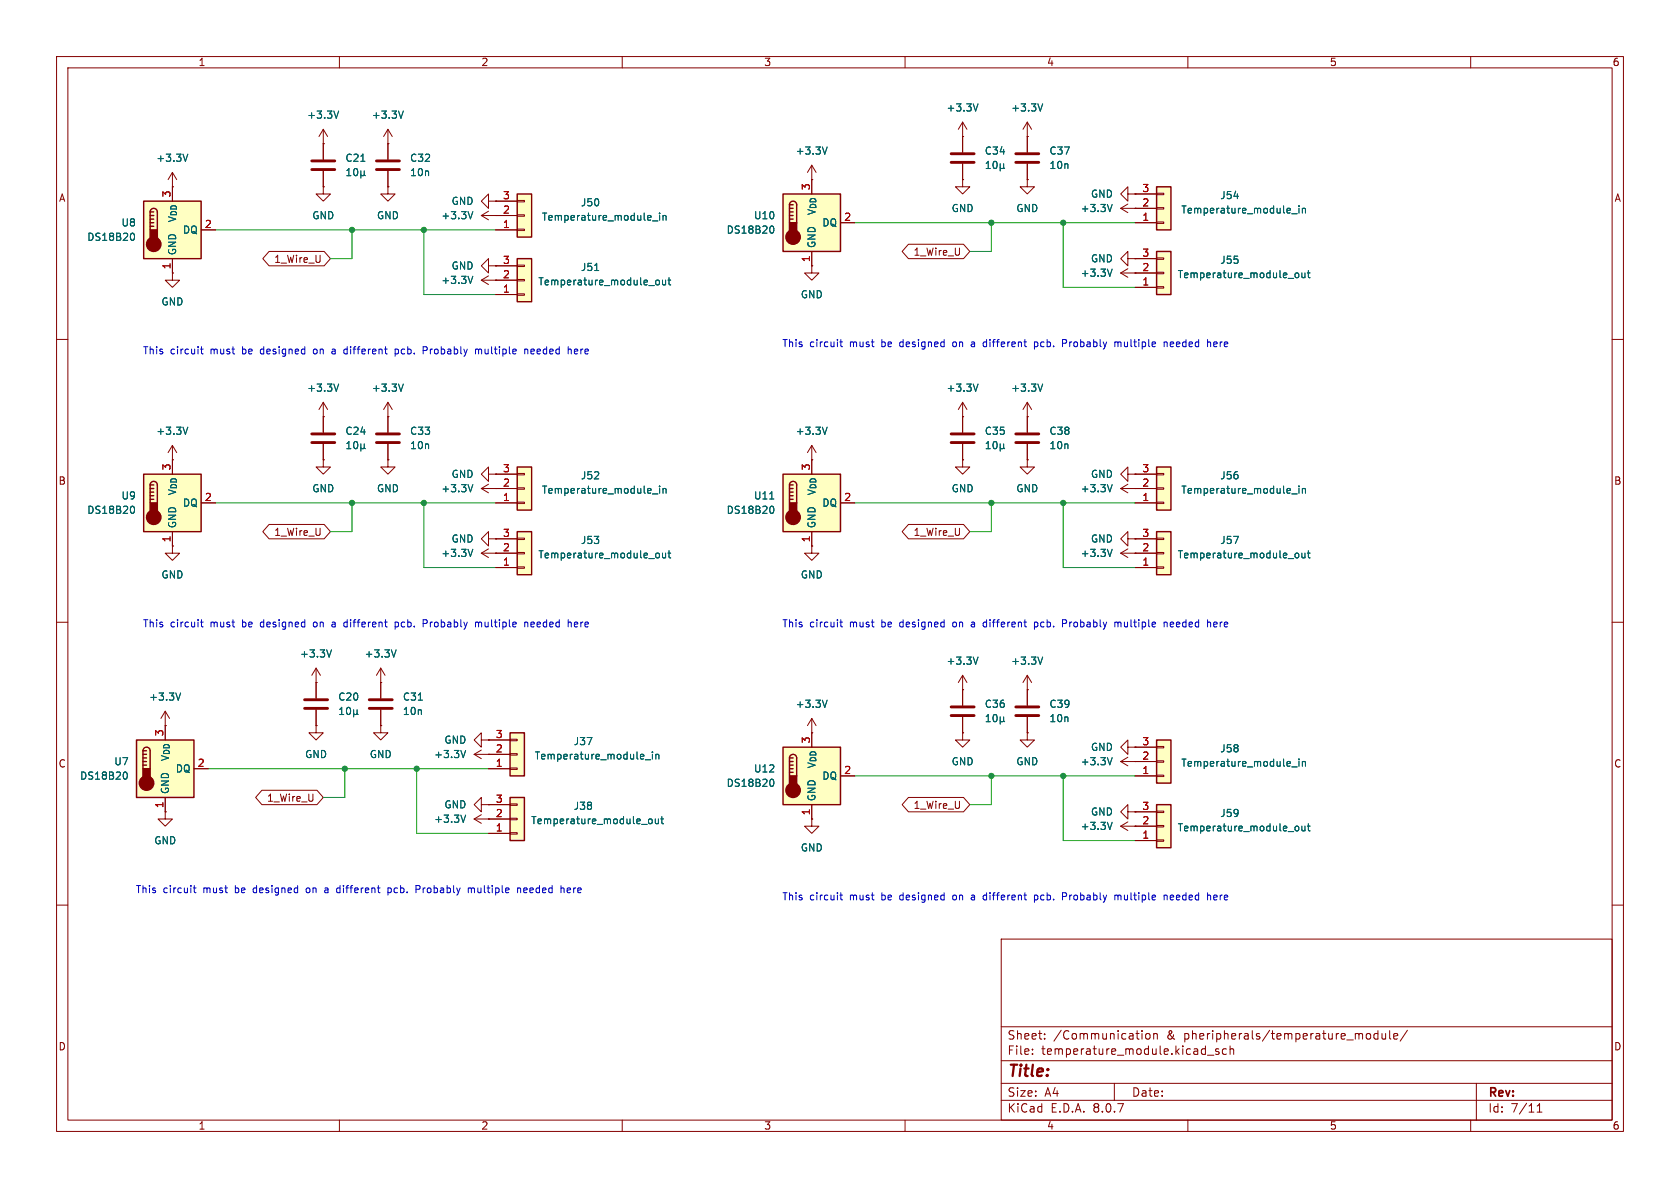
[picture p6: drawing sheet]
<svg xmlns="http://www.w3.org/2000/svg" width="297mm" height="210mm" viewBox="0 0 297 210" stroke-linecap="round" stroke-linejoin="round" font-family="sans-serif">
<g fill="none" stroke="#840000" stroke-width=".18">
<path d="M10 10h277v190h-277zM12 12h273v186h-273zM60 10v2M110 10v2M160 10v2M210 10v2M260 10v2M10 60h2M30.5 78.7l.7 1.3M30.5 78.7v2.6M30.5 78.7l-.8 1.3M285 60h2"/>
<path d="M30.5 96.5v1.3h-1.3l1.3 1.3 1.2-1.3h-1.2M30.5 96.5h.1M10 110h2M285 110h2M170.2 129.5v1.3h-1.3l1.3 1.3 1.2-1.3h-1.2M170.2 129.5h.1M10 160h2M177 166h108v32h-108zM285 160h2M60 198v2M110 198v2M160 198v2"/>
<path d="M177 194.5h108M177 191.5h108M177 187.5h108M177 181.5h108M182.5 186.3v.1M182.5 185.5v.1M184.7 183.6v.1M184.7 182.8v.1M197 191.5v3M201.9 182.2v.1M202.7 182.8l.3-.1 .3 .3v.4l-.3 .3-.3-.1-.2-.2v-.4zM204 182.8l.2-.1 .3 .1 .1 .9"/>
<path d="M204 182.7v1M210 198v2M213.5 186.5h1.1M215.5 185.5l-.4-.1-.2 .2 .1 .2 .5 .2v.3h-.6M216.8 185.5l-.4-.1-.3 .3v.4l.1 .2h.6M217.5 185.5l.2-.1 .3 .1 .1 .9M217.5 184.9v1.5M242 182.7l.3 .3v.4l-.3 .3M243.6 182.8l-.4-.1-.3 .3v.4l.1 .2h.6M243.6 182.2v1.5M244.3 182.7l.1 .9 .3 .1 .3-.1M245 182.7v1"/>
<path d="M245.7 182.2v1.3l.2 .2M246.4 183.2l.7-.1-.1-.3-.4-.1-.2 .2 .1 .7h.5M248.8 182.1l-1.3 2M260 198v2M261 191.5v6.5M271.7 196.6h.9M271.7 195.5l.5-.4v1.5"/>
</g>
<path d="M33.2 75.5l-.4 1.3" fill="none" stroke="#006464" stroke-width=".18"/>
<path d="M25.4 83.8h10.2v10.2h-10.2z" fill="#ffffc2"/>
<path d="M25.4 83.8h10.2v10.2h-10.2zM26.5 85.7a.64 .64 0 0 1 .7-.6 .64 .64 0 0 1 .6 .6v3.2M26.5 88.3h.7M26.5 87.6h.7M26.5 87h.7M26.5 86.4h.7M26.5 85.7v3.2M26.5 85.7h.7" fill="none" stroke="#840000" stroke-width=".25"/>
<g fill="#840000" stroke="#840000" stroke-width=".25">
<path d="M26.5 88.9h1.3v1.9h-1.3z"/>
<circle cx="27.2" cy="91.4" r="1.27"/>
</g>
<path d="M30.5 94v2.5M35.6 88.9h2.5M143.5 127l.8 1.3M143.5 127v2.5M143.5 127l-.8 1.3" fill="none" stroke="#840000" stroke-width=".18"/>
<path d="M23.4 89.5a.68 .68 0 0 1 .4 .6 .68 .68 0 0 1-.4 .6M146.2 123.8l-.4 1.2" fill="none" stroke="#006464" stroke-width=".18"/>
<path d="M138.4 132.1h10.2v10.1h-10.2z" fill="#ffffc2"/>
<path d="M138.4 132.1h10.2v10.1h-10.2zM139.6 134a.64 .64 0 0 1 .6-.6 .64 .64 0 0 1 .6 .6v3.2M139.6 136.5h.6M139.6 135.9h.6M139.6 135.3h.6M139.6 134.6h.6M139.6 134v3.2M139.6 134h.6" fill="none" stroke="#840000" stroke-width=".25"/>
<g fill="#840000" stroke="#840000" stroke-width=".25">
<path d="M139.6 137.2h1.2v1.9h-1.2z"/>
<circle cx="140.2" cy="139.7" r="1.27"/>
</g>
<path d="M148.6 137.2h2.5M143.5 142.2v2.6" fill="none" stroke="#840000" stroke-width=".18"/>
<path d="M136.4 137.7a.68 .68 0 0 1 .4 .7 .68 .68 0 0 1-.4 .6" fill="none" stroke="#006464" stroke-width=".18"/>
<path d="M204.5 142.2h2.5v7.7h-2.5z" fill="#ffffc2"/>
<path d="M199.4 132.1v-1.3l-1.3 1.3 1.3 1.3v-1.3h1.3M200.7 132.1h.1M200.7 148.6h3.8M200.7 146.1h3.8M200.7 143.5h3.8M204.5 143.4h1.2v.2h-1.2zM204.5 145.9h1.2v.3h-1.2zM204.5 148.5h1.2v.2h-1.2z" fill="none" stroke="#840000" stroke-width=".18"/>
<path d="M204.5 142.2h2.5v7.7h-2.5z" fill="none" stroke="#840000" stroke-width=".25"/>
<path d="M229 146.2l.4-.2 .2 .3-.1 .5-.3 .1-.2-.1M230.2 146v.8l.3 .1 .2-.1M230.7 146v.9M231.1 146h.5M231.3 145.6v1.1l.3 .2" fill="none" stroke="#006464" stroke-width=".18"/>
<path d="M204.5 130.8h2.5v7.6h-2.5z" fill="#ffffc2"/>
<g fill="none" stroke="#840000" stroke-width=".18">
<path d="M198.1 134.6h6.4M198.1 134.6l1.3 .8M199.4 133.9l-1.3 .7M200.7 134.6h.1M200.7 137.2h3.8M200.7 132.1h3.8M204.5 132h1.2v.2h-1.2zM204.5 134.5h1.2v.2h-1.2zM204.5 137h1.2v.3h-1.2zM143.5 144.8v1.3h-1.3l1.3 1.2 1.3-1.2h-1.3M143.5 144.8h.1M198.1 146.1l1.3 .7"/>
<path d="M198.1 146.1h2.6M199.4 143.5v-1.3l-1.3 1.3 1.3 1.3v-1.3h1.3M199.4 145.3l-1.3 .8M200.7 146.1h.1M200.7 143.5h.1"/>
</g>
<path d="M204.5 130.8h2.5v7.6h-2.5z" fill="none" stroke="#840000" stroke-width=".25"/>
<path d="M196.6 133.9l-.4 1.3M228.4 135.6h.9M229.6 134.2v.1M229.6 134.6v.9M230.2 134.6v.9M230.2 134.7l.2-.1 .3 .1 .1 .8M196.6 145.4l-.4 1.2" fill="none" stroke="#006464" stroke-width=".18"/>
<path d="M138.4 83.8h10.2v10.2h-10.2z" fill="#ffffc2"/>
<path d="M138.4 83.8h10.2v10.2h-10.2zM139.6 85.7a.64 .64 0 0 1 .6-.6 .64 .64 0 0 1 .6 .6v3.2M139.6 88.3h.6M139.6 87.6h.6M139.6 87h.6M139.6 86.4h.6M139.6 85.7v3.2M139.6 85.7h.6" fill="none" stroke="#840000" stroke-width=".25"/>
<g fill="#840000" stroke="#840000" stroke-width=".25">
<path d="M139.6 88.9h1.2v1.9h-1.2z"/>
<circle cx="140.2" cy="91.4" r="1.27"/>
</g>
<g fill="none" stroke="#840000" stroke-width=".18">
<path d="M68.6 81.3v1.3h-1.3l1.3 1.2 1.2-1.2h-1.2M68.6 81.3h.1M143.5 96.5v1.3h-1.3l1.3 1.3 1.3-1.3h-1.3M143.5 96.5h.1M143.5 94v2.5M148.6 88.9h2.5M198.1 97.8l1.3 .8M198.1 97.8h2.6M199.4 97l-1.3 .8M200.7 97.8h.1M170.2 119.4l.7 1.3M170.2 119.4v5.3"/>
<path d="M170.2 119.4l-.8 1.3M170.2 121.9h.1M170.2 126.7v2.8M181.6 129.5v1.3h-1.3l1.3 1.3 1.3-1.3h-1.3M181.6 129.5h.1M181.6 121.9v2.8M181.6 126.7v2.8"/>
</g>
<path d="M136.1 88.2h.7M136.4 89.5a.68 .68 0 0 1 .4 .6 .68 .68 0 0 1-.4 .6M196.6 97.1l-.4 1.3M172.9 116.1l-.4 1.3M174.3 127.6h.8M174.3 126.7l.4-.4v1.3M175.7 126.4l.2-.1a.68 .68 0 0 1 .4 .6 .68 .68 0 0 1-.4 .7l-.2-.1-.1-.4zM176.8 127.4l.2 .2h.2l.2-.2M176.8 126.7v1.3M177.4 127.4l.2 .2M177.4 126.7v.7" fill="none" stroke="#006464" stroke-width=".18"/>
<path d="M168.1 126.5h4.1M168.1 125h4.1M179.6 126.5h4M179.6 125h4" fill="none" stroke="#840000" stroke-width=".51"/>
<path d="M204.5 94h2.5v7.6h-2.5z" fill="#ffffc2"/>
<path d="M199.4 95.3v-1.3l-1.3 1.3 1.3 1.2v-1.2h1.3M200.7 95.3h.1M200.7 97.8h3.8M200.7 95.3h3.8M204.5 95.1h1.2v.3h-1.2zM204.5 97.7h1.2v.2h-1.2zM200.7 100.3h3.8M204.5 100.2h1.2v.3h-1.2z" fill="none" stroke="#840000" stroke-width=".18"/>
<path d="M204.5 94h2.5v7.6h-2.5z" fill="none" stroke="#840000" stroke-width=".25"/>
<path d="M229 97.9l.4-.1 .2 .2-.1 .6h-.3l-.2-.1M230.2 97.8v.8h.3l.2-.1M230.7 97.8v.8M231.1 97.8h.5M231.3 97.4v1l.3 .2" fill="none" stroke="#006464" stroke-width=".18"/>
<path d="M204.5 82.6h2.5v7.6h-2.5z" fill="#ffffc2"/>
<g fill="none" stroke="#840000" stroke-width=".18">
<path d="M68.6 33v1.3h-1.3l1.3 1.3 1.2-1.3h-1.2M68.6 33h.1M143.5 78.7l.8 1.3M143.5 78.7v2.6M143.5 78.7l-.8 1.3M170.2 73.7h.1M170.2 71.1v5.4M170.2 78.5v2.8M170.2 71.1l.7 1.3M170.2 71.1l-.8 1.3M200.7 88.9h3.8M200.7 86.4h3.8"/>
<path d="M200.7 83.8h3.8M204.5 83.7h1.2v.2h-1.2zM204.5 86.2h1.2v.3h-1.2zM204.5 88.8h1.2v.2h-1.2z"/>
</g>
<path d="M204.5 82.6h2.5v7.6h-2.5z" fill="none" stroke="#840000" stroke-width=".25"/>
<g fill="none" stroke="#006464" stroke-width=".18">
<path d="M146.2 75.5l-.4 1.3M172.9 67.9l-.4 1.3M174.3 79.3h.8M174.3 78.4l.4-.4v1.3M175.7 78.2l.2-.2a.68 .68 0 0 1 .4 .7 .68 .68 0 0 1-.4 .6l-.2-.1-.1-.4zM176.8 79.1l.2 .2h.2l.2-.2M176.8 78.5v1.2M177.4 79.1l.2 .2M177.4 78.5v.6M228.4 87.3h.9M229.6 85.9v.1M229.6 86.3v.9"/>
<path d="M230.2 86.3v.9M230.2 86.5l.2-.2 .3 .1 .1 .8"/>
</g>
<path d="M168.1 78.2h4.1M168.1 76.7h4.1" fill="none" stroke="#840000" stroke-width=".51"/>
<path d="M25.4 35.6h10.2v10.1h-10.2z" fill="#ffffc2"/>
<path d="M25.4 35.6h10.2v10.1h-10.2zM26.5 37.5a.64 .64 0 0 1 .7-.7 .64 .64 0 0 1 .6 .7v3.1M26.5 39.4h.7M26.5 38.7h.7M26.5 38.1h.7M26.5 37.5v3.1M26.5 37.5h.7M26.5 40h.7" fill="none" stroke="#840000" stroke-width=".25"/>
<g fill="#840000" stroke="#840000" stroke-width=".25">
<path d="M26.5 40.6h1.3v1.9h-1.3z"/>
<circle cx="27.2" cy="43.2" r="1.27"/>
</g>
<path d="M30.5 30.5v2.5M30.5 30.5l.7 1.3M30.5 30.5l-.8 1.3M30.5 45.7v2.6M35.6 40.6h2.5M85.1 49.5l1.3 .8M85.1 49.5h2.5M86.4 48.8l-1.3 .7M87.6 49.5h.1" fill="none" stroke="#840000" stroke-width=".18"/>
<path d="M33.2 27.2l-.4 1.3M23.4 41.2a.68 .68 0 0 1 .4 .7 .68 .68 0 0 1-.4 .6M83.6 48.8l-.4 1.3" fill="none" stroke="#006464" stroke-width=".18"/>
<path d="M91.4 34.3h2.6v7.6h-2.6z" fill="#ffffc2"/>
<path d="M86.4 35.6v-1.3l-1.3 1.3 1.3 1.2v-1.2h1.2M87.6 35.6h.1M87.6 38.1h3.8M87.6 35.6h3.8M91.4 35.4h1.3v.3h-1.3zM91.4 38h1.3v.2h-1.3zM86.4 47v-1.3l-1.3 1.3 1.3 1.3v-1.3h1.2M87.6 47h.1M87.6 40.6h3.8M91.4 40.5h1.3v.3h-1.3z" fill="none" stroke="#840000" stroke-width=".18"/>
<path d="M91.4 34.3h2.6v7.6h-2.6z" fill="none" stroke="#840000" stroke-width=".25"/>
<path d="M115.3 39.1h1M116.6 37.7v.1M116.6 38.1v.8M117.2 38.1v.8M117.2 38.2l.2-.1h.3l.1 .8" fill="none" stroke="#006464" stroke-width=".18"/>
<path d="M91.4 45.7h2.6v7.6h-2.6z" fill="#ffffc2"/>
<g fill="none" stroke="#840000" stroke-width=".18">
<path d="M57.1 25.4h.1M57.1 33v1.3h-1.2l1.2 1.3 1.3-1.3h-1.3M57.1 33h.1M57.1 22.9l.8 1.2M57.1 22.9v5.3M57.1 30.2v2.8M57.1 22.9l-.7 1.2M68.6 25.4h.1M68.6 22.9l.7 1.2M68.6 22.9v5.3M68.6 30.2v2.8M68.6 22.9l-.8 1.2"/>
<path d="M85.1 38.1l1.3 .8M85.1 38.1h2.5M86.4 37.3l-1.3 .8M87.6 38.1h.1M30.5 48.3v1.2h-1.3l1.3 1.3 1.2-1.3h-1.2M30.5 48.3h.1M87.6 52.1h3.8M87.6 49.5h3.8M87.6 47h3.8M91.4 46.9h1.3v.2h-1.3zM91.4 49.4h1.3v.3h-1.3zM91.4 51.9h1.3v.3h-1.3z"/>
<path d="M85.1 86.4l1.3 .7M85.1 86.4h2.5M85.1 97.8l1.3 .8M85.1 97.8h2.5M86.4 95.3v-1.3l-1.3 1.3 1.3 1.2v-1.2h1.2M86.4 85.6l-1.3 .8M86.4 97l-1.3 .8M87.6 86.4h.1M87.6 95.3h.1M87.6 97.8h.1M181.6 119.4l.8 1.3M181.6 119.4v2.5"/>
<path d="M181.6 119.4l-.8 1.3M181.6 121.9h.1"/>
</g>
<path d="M91.4 45.7h2.6v7.6h-2.6z" fill="none" stroke="#840000" stroke-width=".25"/>
<g fill="none" stroke="#006464" stroke-width=".18">
<path d="M59.9 19.6l-.5 1.3M71.3 19.6l-.4 1.3M61.3 31.1h.7M61.3 30.2l.4-.4v1.3M62.7 29.8h.1a.68 .68 0 0 1 .5 .6 .68 .68 0 0 1-.5 .7 .84 .84 0 0 1-.1-1.3zM63.8 30.9l.2 .2h.2l.2-.2M63.8 30.2v1.3M63.8 28.5h.7M64.4 30.9l.2 .2M64.4 30.2v.7M83.6 37.4l-.4 1.3M105.1 47.8h.7"/>
<path d="M116 49.6l.3-.1 .3 .3-.1 .5-.3 .1-.2-.2M117.1 49.5l.1 .8 .3 .1 .2-.2M117.7 49.5v.9M118.1 49.5h.5M118.3 49.1v1.1l.3 .2M83.6 85.7l-.4 1.2M83.6 97.1l-.4 1.3M184.3 116.1l-.4 1.3"/>
</g>
<path d="M55.1 30h4.1M55.1 28.4h4.1M66.5 30h4.1M66.5 28.4h4.1" fill="none" stroke="#840000" stroke-width=".51"/>
<path d="M91.4 94h2.6v7.6h-2.6z" fill="#ffffc2"/>
<path d="M86.4 83.8v-1.2l-1.3 1.2 1.3 1.3v-1.3h1.2M87.6 83.8h.1M87.6 97.8h3.8M87.6 95.3h3.8M91.4 95.1h1.3v.3h-1.3zM91.4 97.7h1.3v.2h-1.3zM87.6 100.3h3.8M91.4 100.2h1.3v.3h-1.3z" fill="none" stroke="#840000" stroke-width=".18"/>
<path d="M91.4 94h2.6v7.6h-2.6z" fill="none" stroke="#840000" stroke-width=".25"/>
<path d="M116 97.9l.3-.1 .3 .2-.1 .6h-.3l-.2-.1M117.1 97.8l.1 .8h.3l.2-.1M117.7 97.8v.8M118.1 97.8h.5M118.3 97.4v1l.3 .2" fill="none" stroke="#006464" stroke-width=".18"/>
<path d="M91.4 82.6h2.6v7.6h-2.6z" fill="#ffffc2"/>
<g fill="none" stroke="#840000" stroke-width=".18">
<path d="M57.1 73.7h.1M57.1 71.1l.8 1.3M57.1 71.1v5.4M57.1 78.5v2.8M57.1 71.1l-.7 1.3M68.6 73.7h.1M68.6 71.1v5.4M68.6 78.5v2.8M68.6 71.1l.7 1.3M68.6 71.1l-.8 1.3M57.1 81.3v1.3h-1.2l1.2 1.2 1.3-1.2h-1.3M57.1 81.3h.1"/>
<path d="M87.6 88.9h3.8M87.6 86.4h3.8M87.6 83.8h3.8M91.4 83.7h1.3v.2h-1.3zM91.4 86.2h1.3v.3h-1.3zM91.4 88.8h1.3v.2h-1.3zM83.8 144.8l1.3 .7M83.8 144.8h2.6M85.1 144l-1.3 .8M86.4 144.8h.1"/>
</g>
<path d="M91.4 82.6h2.6v7.6h-2.6z" fill="none" stroke="#840000" stroke-width=".25"/>
<g fill="none" stroke="#006464" stroke-width=".18">
<path d="M59.9 67.9l-.5 1.3M61.3 79.3h.7M61.3 78.4l.4-.4v1.3M62.6 78.2l.2-.2a.68 .68 0 0 1 .5 .7 .68 .68 0 0 1-.5 .6l-.2-.1-.1-.4zM63.8 79.1l.2 .2h.2l.2-.2M63.8 78.5v1.2M64.4 79.1l.2 .2M64.4 78.5v.6M71.3 67.9l-.4 1.3M115.3 87.3h1M116.6 85.9v.1M116.6 86.3v.9"/>
<path d="M117.2 86.3v.9M117.2 86.5l.2-.2 .3 .1 .1 .8M82.3 144.1l-.4 1.3"/>
</g>
<path d="M55.1 78.2h4.1M55.1 76.7h4.1M66.5 78.2h4.1M66.5 76.7h4.1" fill="none" stroke="#840000" stroke-width=".51"/>
<path d="M204.5 33h2.5v7.6h-2.5z" fill="#ffffc2"/>
<g fill="none" stroke="#840000" stroke-width=".18">
<path d="M170.2 31.8v1.2h-1.3l1.3 1.3 1.2-1.3h-1.2M170.2 31.8h.1M200.7 39.4h3.8M200.7 36.8h3.8M200.7 34.3h3.8M204.5 34.2h1.2v.2h-1.2zM204.5 36.7h1.2v.3h-1.2zM204.5 39.2h1.2v.3h-1.2zM198.1 48.3l1.3 .7M198.1 48.3h2.6M199.4 47.5l-1.3 .8M200.7 48.3h.1"/>
<path d="M83.8 133.4l1.3 .7M83.8 133.4h2.6M85.1 130.8v-1.3l-1.3 1.3 1.3 1.3v-1.3h1.3M85.1 132.6l-1.3 .8M86.4 133.4h.1M86.4 130.8h.1M85.1 142.2v-1.2l-1.3 1.2 1.3 1.3v-1.3h1.3M86.4 142.2h.1"/>
</g>
<path d="M204.5 33h2.5v7.6h-2.5z" fill="none" stroke="#840000" stroke-width=".25"/>
<path d="M228.4 37.8h.9M229.6 36.4v.1M229.6 36.8v.9M230.2 36.8v.9M230.2 36.9l.2-.1 .3 .1 .1 .8M196.6 47.6l-.4 1.2M82.3 132.7l-.4 1.2" fill="none" stroke="#006464" stroke-width=".18"/>
<path d="M90.2 129.5h2.5v7.7h-2.5z" fill="#ffffc2"/>
<path d="M86.4 135.9h3.8M86.4 133.4h3.8M86.4 130.8h3.8M90.2 130.7h1.2v.2h-1.2zM90.2 133.2h1.2v.3h-1.2zM90.2 135.8h1.2v.2h-1.2z" fill="none" stroke="#840000" stroke-width=".18"/>
<path d="M90.2 129.5h2.5v7.7h-2.5z" fill="none" stroke="#840000" stroke-width=".25"/>
<path d="M114.1 134.3h.9M115.3 132.9v.1M115.3 133.3v.9M115.9 133.3v.9M115.9 133.5l.2-.2 .3 .1 .1 .8" fill="none" stroke="#006464" stroke-width=".18"/>
<path d="M90.2 141h2.5v7.6h-2.5z" fill="#ffffc2"/>
<g fill="none" stroke="#840000" stroke-width=".18">
<path d="M199.4 45.7v-1.2l-1.3 1.2 1.3 1.3v-1.3h1.3M200.7 45.7h.1M181.6 73.7v2.8M181.6 78.5v2.8M198.1 86.4l1.3 .7M198.1 86.4h2.6M199.4 83.8v-1.2l-1.3 1.2 1.3 1.3v-1.3h1.3M199.4 85.6l-1.3 .8M200.7 86.4h.1M200.7 83.8h.1M29.2 143.5v1.3h-1.3l1.3 1.3 1.3-1.3h-1.3M29.2 143.5h.1"/>
<path d="M86.4 147.3h3.8M86.4 144.8h3.8M86.4 142.2h3.8M90.2 142.1h1.2v.3h-1.2zM90.2 144.7h1.2v.2h-1.2zM90.2 147.2h1.2v.2h-1.2z"/>
</g>
<path d="M90.2 141h2.5v7.6h-2.5z" fill="none" stroke="#840000" stroke-width=".25"/>
<path d="M196.6 85.7l-.4 1.2M114.7 144.9l.4-.1 .2 .2-.1 .6h-.3l-.2-.1M115.9 144.8v.8h.3l.2-.1M116.4 144.8v.8M116.8 144.8h.5M117 144.3v1.1l.3 .2" fill="none" stroke="#006464" stroke-width=".18"/>
<path d="M179.6 78.2h4M179.6 76.7h4" fill="none" stroke="#840000" stroke-width=".51"/>
<path d="M24.1 130.8h10.2v10.2h-10.2z" fill="#ffffc2"/>
<path d="M24.1 130.8h10.2v10.2h-10.2zM25.3 132.7a.64 .64 0 0 1 .6-.6 .64 .64 0 0 1 .6 .6v3.2M25.3 135.3h.6M25.3 134.6h.6M25.3 134h.6M25.3 133.4h.6M25.3 132.7v3.2M25.3 132.7h.6" fill="none" stroke="#840000" stroke-width=".25"/>
<g fill="#840000" stroke="#840000" stroke-width=".25">
<path d="M25.3 135.9h1.2v1.9h-1.2z"/>
<circle cx="25.9" cy="138.4" r="1.27"/>
</g>
<g fill="none" stroke="#840000" stroke-width=".18">
<path d="M143.5 29.2l.8 1.3M143.5 29.2v2.6M143.5 29.2l-.8 1.3M170.2 24.1v2.8M170.2 29v2.8M181.6 24.1h.1M181.6 21.6l.8 1.3M181.6 21.6v2.5M181.6 21.6l-.8 1.3M181.6 73.7h.1M181.6 71.1v2.6M181.6 71.1l.8 1.3"/>
<path d="M181.6 71.1l-.8 1.3M170.2 81.3v1.3h-1.3l1.3 1.2 1.2-1.2h-1.2M170.2 81.3h.1M181.6 81.3v1.3h-1.3l1.3 1.2 1.3-1.2h-1.3M181.6 81.3h.1M29.2 125.7v2.6M29.2 125.7l.8 1.3M29.2 125.7l-.8 1.3M34.3 135.9h2.5M67.3 120.7v2.7M67.3 125.5v2.8M29.2 141v2.5"/>
</g>
<g fill="none" stroke="#006464" stroke-width=".18">
<path d="M184.3 18.4l-.4 1.2M146.2 26l-.4 1.2M174.3 29.8h.8M174.3 28.9l.4-.4v1.3M175.7 28.6l.2-.1a.68 .68 0 0 1 .4 .7 .68 .68 0 0 1-.4 .6l-.2-.1-.1-.4zM176.8 29.6l.2 .2h.2l.2-.2M176.8 28.9v1.3M177.4 29.6l.2 .2M177.4 28.9v.7M184.3 67.9l-.4 1.3M22.1 136.5a.68 .68 0 0 1 .4 .6 .68 .68 0 0 1-.4 .6M31.9 122.5l-.4 1.3"/>
<path d="M74 123.8h.7"/>
</g>
<path d="M168.1 28.7h4.1M168.1 27.2h4.1M65.3 125.2h4M65.3 123.7h4" fill="none" stroke="#840000" stroke-width=".51"/>
<path d="M138.4 34.3h10.2v10.2h-10.2z" fill="#ffffc2"/>
<path d="M138.4 34.3h10.2v10.2h-10.2zM139.6 36.2a.64 .64 0 0 1 .6-.6 .64 .64 0 0 1 .6 .6v3.2M139.6 38.7h.6M139.6 38.1h.6M139.6 37.5h.6M139.6 36.8h.6M139.6 36.2v3.2M139.6 36.2h.6" fill="none" stroke="#840000" stroke-width=".25"/>
<g fill="#840000" stroke="#840000" stroke-width=".25">
<path d="M139.6 39.4h1.2v1.9h-1.2z"/>
<circle cx="140.2" cy="41.9" r="1.27"/>
</g>
<g fill="none" stroke="#840000" stroke-width=".18">
<path d="M148.6 39.4h2.5M170.2 24.1h.1M170.2 21.6l.7 1.3M170.2 21.6v2.5M170.2 21.6l-.8 1.3M181.6 31.8v1.2h-1.3l1.3 1.3 1.3-1.3h-1.3M181.6 31.8h.1M181.6 24.1v2.8M181.6 29v2.8M198.1 36.8l1.3 .8M198.1 36.8h2.6M199.4 36.1l-1.3 .7"/>
<path d="M200.7 36.8h.1M143.5 47v1.3h-1.3l1.3 1.2 1.3-1.2h-1.3M143.5 47h.1M143.5 44.5v2.5M55.9 118.1l.7 1.3M55.9 118.1v5.3M55.9 118.1l-.8 1.3M67.3 118.1l.8 1.3M67.3 118.1v2.6M67.3 118.1l-.8 1.3M55.9 120.7h.1M55.9 128.3v1.2h-1.3l1.3 1.3 1.2-1.3h-1.2"/>
<path d="M55.9 128.3h.1M55.9 125.5v2.8M67.3 128.3v1.2h-1.3l1.3 1.3 1.3-1.3h-1.3M67.3 128.3h.1M67.3 120.7h.1"/>
</g>
<path d="M172.9 18.4l-.4 1.2M136.4 39.9a.68 .68 0 0 1 .4 .7 .68 .68 0 0 1-.4 .6M196.6 36.1l-.4 1.3M58.6 114.9l-.4 1.2M70 114.9l-.4 1.2M60 126.3h.8M60 125.4l.4-.4v1.3M61.4 125.2l.2-.2a.68 .68 0 0 1 .4 .7 .68 .68 0 0 1-.4 .6l-.2-.1-.1-.4zM62.5 126.1l.2 .2h.2l.2-.2M62.5 125.5v1.2M63.1 126.1l.2 .2M63.1 125.5v.6" fill="none" stroke="#006464" stroke-width=".18"/>
<path d="M179.6 28.7h4M179.6 27.2h4M53.8 125.2h4.1M53.8 123.7h4.1" fill="none" stroke="#840000" stroke-width=".51"/>
<path d="M204.5 44.5h2.5v7.6h-2.5z" fill="#ffffc2"/>
<g fill="none" stroke="#840000" stroke-width=".18">
<path d="M57.1 33h.1M57.1 25.4h.1M57.1 25.4v2.8M57.1 30.2v2.8M68.6 33h.1M68.6 25.4h.1M68.6 25.4v2.8M68.6 30.2v2.8M87.6 38.1h.1M87.6 35.6h.1M87.6 38.1h3.8M87.6 35.6h3.8"/>
<path d="M148.6 39.4h2.5M170.2 31.8h.1M170.2 24.1h.1M170.2 24.1v2.8M170.2 29v2.8M181.6 24.1h.1M181.6 31.8h.1M181.6 24.1v2.8M181.6 29v2.8M199.4 34.3v-1.3l-1.3 1.3 1.3 1.3v-1.3h1.3M200.7 34.3h.1M200.7 36.8h.1"/>
<path d="M200.7 39.4h3.8M200.7 36.8h3.8M200.7 34.3h3.8M30.5 48.3h.1M30.5 45.7v2.6M35.6 40.6h2.5M47.6 44.4h9.7l1.1 1.3-1.1 1.3h-9.7l-1.1-1.3zM87.6 47h.1M87.6 49.5h.1M87.6 52.1h3.8M87.6 49.5h3.8M87.6 47h3.8"/>
<path d="M87.6 40.6h3.8M143.5 47h.1M143.5 44.5v2.5M160.6 43.2h9.7l1.1 1.3-1.1 1.2h-9.7l-1.1-1.2zM200.7 48.3h.1M200.7 45.7h.1M200.7 50.8h3.8M200.7 48.3h3.8M200.7 45.7h3.8M204.5 45.6h1.2v.2h-1.2zM204.5 48.1h1.2v.3h-1.2zM204.5 50.7h1.2v.2h-1.2z"/>
<path d="M57.1 73.7h.1M57.1 73.7v2.8M57.1 78.5v2.8M68.6 73.7h.1M68.6 73.7v2.8M68.6 78.5v2.8M170.2 73.7h.1M170.2 73.7v2.8M170.2 78.5v2.8M181.6 73.7h.1M181.6 73.7v2.8M181.6 78.5v2.8"/>
<path d="M30.5 96.5h.1M30.5 94v2.5M35.6 88.9h2.5M47.6 92.7h9.7l1.1 1.3-1.1 1.3h-9.7l-1.1-1.3zM57.1 81.3h.1M68.6 81.3h.1M87.6 83.8h.1M87.6 97.8h.1M87.6 95.3h.1M87.6 86.4h.1M87.6 88.9h3.8M87.6 86.4h3.8"/>
<path d="M87.6 83.8h3.8M87.6 97.8h3.8M87.6 95.3h3.8M143.5 96.5h.1M143.5 94v2.5M148.6 88.9h2.5M160.6 92.7h9.7l1.1 1.3-1.1 1.3h-9.7l-1.1-1.3zM170.2 81.3h.1M181.6 81.3h.1M200.7 83.8h.1M200.7 86.4h.1M200.7 95.3h.1"/>
<path d="M200.7 97.8h.1M200.7 88.9h3.8M200.7 86.4h3.8M200.7 83.8h3.8M200.7 97.8h3.8M200.7 95.3h3.8M87.6 100.3h3.8M200.7 100.3h3.8M34.3 135.9h2.5M46.3 139.7h9.7l1.1 1.3-1.1 1.2h-9.7l-1.1-1.2zM55.9 120.7h.1M55.9 128.3h.1"/>
<path d="M55.9 120.7v2.7M55.9 125.5v2.8M67.3 128.3h.1M67.3 120.7h.1M67.3 120.7v2.7M67.3 125.5v2.8M86.4 133.4h.1M86.4 130.8h.1M86.4 135.9h3.8M86.4 133.4h3.8M86.4 130.8h3.8M148.6 137.2h2.5"/>
<path d="M170.2 121.9h.1M170.2 129.5h.1M170.2 121.9v2.8M170.2 126.7v2.8M181.6 129.5h.1M181.6 121.9h.1M181.6 121.9v2.8M181.6 126.7v2.8M200.7 134.6h.1M200.7 132.1h.1M200.7 137.2h3.8M200.7 134.6h3.8"/>
<path d="M200.7 132.1h3.8M29.2 143.5h.1M29.2 141v2.5M86.4 142.2h.1M86.4 144.8h.1M86.4 147.3h3.8M86.4 144.8h3.8M86.4 142.2h3.8M143.5 144.8h.1M143.5 142.2v2.6M160.6 141h9.7l1.1 1.2-1.1 1.3h-9.7l-1.1-1.3zM200.7 143.5h.1"/>
<path d="M200.7 146.1h.1M200.7 148.6h3.8M200.7 146.1h3.8M200.7 143.5h3.8"/>
</g>
<path d="M204.5 44.5h2.5v7.6h-2.5z" fill="none" stroke="#840000" stroke-width=".25"/>
<g fill="none" stroke="#006464" stroke-width=".18">
<path d="M59.9 19.6l-.5 1.3M71.3 19.6l-.4 1.3M172.9 18.4l-.4 1.2M184.3 18.4l-.4 1.2M33.2 27.2l-.4 1.3M61.3 30.2l.4-.4v1.3M61.3 31.1h.7M62.7 29.8h.1a.68 .68 0 0 1 .5 .6 .68 .68 0 0 1-.5 .7 .84 .84 0 0 1-.1-1.3zM63.8 30.2v1.3M63.8 30.9l.2 .2h.2l.2-.2M63.8 28.5h.7M64.4 30.2v.7"/>
<path d="M64.4 30.9l.2 .2M83.6 37.4l-.4 1.3M115.3 39.1h1M116.6 37.7v.1M116.6 38.1v.8M117.2 38.1v.8M117.2 38.2l.2-.1h.3l.1 .8M136.4 39.9a.68 .68 0 0 1 .4 .7 .68 .68 0 0 1-.4 .6M146.2 26l-.4 1.2M174.3 29.8h.8M174.3 28.9l.4-.4v1.3M175.7 28.6l.2-.1a.68 .68 0 0 1 .4 .7 .68 .68 0 0 1-.4 .6l-.2-.1-.1-.4z"/>
<path d="M176.8 29.6l.2 .2h.2l.2-.2M176.8 28.9v1.3M177.4 29.6l.2 .2M177.4 28.9v.7M196.6 36.1l-.4 1.3M228.4 37.8h.9M229.6 36.4v.1M229.6 36.8v.9M230.2 36.8v.9M230.2 36.9l.2-.1 .3 .1 .1 .8M23.4 41.2a.68 .68 0 0 1 .4 .7 .68 .68 0 0 1-.4 .6M83.6 48.8l-.4 1.3"/>
<path d="M105.1 47.8h.7M116 49.6l.3-.1 .3 .3-.1 .5-.3 .1-.2-.2M117.1 49.5l.1 .8 .3 .1 .2-.2M117.7 49.5v.9M118.1 49.5h.5M118.3 49.1v1.1l.3 .2M196.6 47.6l-.4 1.2M229 48.4l.4-.2 .2 .3-.1 .5-.3 .1-.2-.1M230.2 48.2v.8l.3 .1 .2-.1M230.7 48.2v.9M231.1 48.2h.5M231.3 47.8v1.1l.3 .2"/>
<path d="M33.2 75.5l-.4 1.3M59.9 67.9l-.5 1.3M61.3 79.3h.7M61.3 78.4l.4-.4v1.3M62.6 78.2l.2-.2a.68 .68 0 0 1 .5 .7 .68 .68 0 0 1-.5 .6l-.2-.1-.1-.4zM63.8 79.1l.2 .2h.2l.2-.2M63.8 78.5v1.2M64.4 79.1l.2 .2M64.4 78.5v.6M71.3 67.9l-.4 1.3M146.2 75.5l-.4 1.3M172.9 67.9l-.4 1.3"/>
<path d="M174.3 78.4l.4-.4v1.3M174.3 79.3h.8M175.7 78.2l.2-.2a.68 .68 0 0 1 .4 .7 .68 .68 0 0 1-.4 .6l-.2-.1-.1-.4zM176.8 78.5v1.2M176.8 79.1l.2 .2h.2l.2-.2M177.4 78.5v.6M177.4 79.1l.2 .2M184.3 67.9l-.4 1.3M23.4 89.5a.68 .68 0 0 1 .4 .6 .68 .68 0 0 1-.4 .6M83.6 97.1l-.4 1.3M83.6 85.7l-.4 1.2M115.3 87.3h1"/>
<path d="M116 97.9l.3-.1 .3 .2-.1 .6h-.3l-.2-.1M116.6 85.9v.1M116.6 86.3v.9M117.1 97.8l.1 .8h.3l.2-.1M117.2 86.5l.2-.2 .3 .1 .1 .8M117.2 86.3v.9M117.7 97.8v.8M118.1 97.8h.5M118.3 97.4v1l.3 .2M136.1 88.2h.7M136.4 89.5a.68 .68 0 0 1 .4 .6 .68 .68 0 0 1-.4 .6M196.6 85.7l-.4 1.2"/>
<path d="M196.6 97.1l-.4 1.3M228.4 87.3h.9M229 97.9l.4-.1 .2 .2-.1 .6h-.3l-.2-.1M229.6 85.9v.1M229.6 86.3v.9M230.2 97.8v.8h.3l.2-.1M230.2 86.3v.9M230.2 86.5l.2-.2 .3 .1 .1 .8M230.7 97.8v.8M231.1 97.8h.5M231.3 97.4v1l.3 .2M58.6 114.9l-.4 1.2"/>
<path d="M70 114.9l-.4 1.2M172.9 116.1l-.4 1.3M184.3 116.1l-.4 1.3M22.1 136.5a.68 .68 0 0 1 .4 .6 .68 .68 0 0 1-.4 .6M31.9 122.5l-.4 1.3M60 126.3h.8M60 125.4l.4-.4v1.3M61.4 125.2l.2-.2a.68 .68 0 0 1 .4 .7 .68 .68 0 0 1-.4 .6l-.2-.1-.1-.4zM62.5 126.1l.2 .2h.2l.2-.2M62.5 125.5v1.2M63.1 126.1l.2 .2M63.1 125.5v.6"/>
<path d="M74 123.8h.7M82.3 132.7l-.4 1.2M114.1 134.3h.9M115.3 132.9v.1M115.3 133.3v.9M115.9 133.3v.9M115.9 133.5l.2-.2 .3 .1 .1 .8M136.4 137.7a.68 .68 0 0 1 .4 .7 .68 .68 0 0 1-.4 .6M146.2 123.8l-.4 1.2M174.3 126.7l.4-.4v1.3M174.3 127.6h.8M175.7 126.4l.2-.1a.68 .68 0 0 1 .4 .6 .68 .68 0 0 1-.4 .7l-.2-.1-.1-.4z"/>
<path d="M176.8 126.7v1.3M176.8 127.4l.2 .2h.2l.2-.2M177.4 126.7v.7M177.4 127.4l.2 .2M196.6 133.9l-.4 1.3M228.4 135.6h.9M229.6 134.2v.1M229.6 134.6v.9M230.2 134.6v.9M230.2 134.7l.2-.1 .3 .1 .1 .8M82.3 144.1l-.4 1.3M114.7 144.9l.4-.1 .2 .2-.1 .6h-.3l-.2-.1"/>
<path d="M115.9 144.8v.8h.3l.2-.1M116.4 144.8v.8M116.8 144.8h.5M117 144.3v1.1l.3 .2M196.6 145.4l-.4 1.2M229 146.2l.4-.2 .2 .3-.1 .5-.3 .1-.2-.1M230.2 146v.8l.3 .1 .2-.1M230.7 146v.9M231.1 146h.5M231.3 145.6v1.1l.3 .2"/>
</g>
<g fill="none" stroke="#0000c2" stroke-width=".18">
<path d="M35.4 61.7h.5M35.6 61.3v1.1l.3 .2M55.5 61.8l-.1 .2 .1 .5M59.1 61.7l-.4 .1M59.1 62.1h-.3l-.1 .2v.2l.4 .1M61 61.7l.4 .1M61.4 62.5l-.4 .1M69.8 61.8l.4-.1 .3 .3-.2 .5h-.5M69.8 61.7v1.3M74.8 61.3h.5l.2 .2-.1 .4-.6 .1M84.1 61.8l.3-.1 .2 .2M84.1 61.7v.9"/>
<path d="M84.6 61.9l.2-.2 .3 .1 .1 .8M84.6 61.9v.7M92.8 61.8l.2-.1 .3 .1v.8M92.8 61.7v.9M94.3 61.7h-.3l-.1 .2v.6l.4 .1M94.5 62l-.6 .1M102.1 61.8l-.4-.1-.2 .2 .1 .6h.5M102.1 62l-.6 .1M148.5 60.4h.5M148.7 60v1.1l.3 .2M168.5 60.5l-.1 .2 .1 .5M172.1 60.4l-.3 .1"/>
<path d="M172.2 60.8h-.3l-.2 .2 .1 .2 .4 .1M174.1 60.4l.3 .1M174.4 61.2l-.3 .1M182.9 60.5l.3-.1 .3 .3-.1 .5h-.5M182.9 60.4v1.3M187.8 60h.5l.3 .3-.2 .3-.6 .1M197.1 60.4v.9M197.1 60.6l.4-.2 .1 .2M197.6 60.6v.7M197.6 60.6l.2-.2 .3 .1 .1 .8M205.8 60.4v.9M205.8 60.6l.2-.2 .3 .1v.8"/>
<path d="M207.3 60.4h-.2l-.2 .2v.6l.4 .1M207.5 60.7l-.6 .2M215.1 60.5l-.3-.1-.2 .2v.6h.5M215.2 60.7l-.6 .2M35.4 110h.5M35.6 109.5v1.1l.3 .2M55.5 110l-.1 .2 .1 .6M59.1 110h-.4M59.1 110.3h-.3l-.1 .2v.3h.4M61 110h.4M61.4 110.8h-.4M69.8 110v1.2"/>
<path d="M69.8 110h.4l.3 .2-.2 .6h-.5M74.8 109.5h.5l.2 .3-.1 .4h-.6M84.1 110v.8M84.1 110.1l.3-.1 .2 .2M84.6 110.2v.6M84.6 110.2l.2-.2h.3l.1 .8M92.8 110v.8M92.8 110.1l.2-.1h.3v.8M94.3 110h-.3l-.1 .2v.6h.4M94.5 110.3l-.6 .1M102.1 110h-.4l-.2 .2 .1 .6h.5M102.1 110.3l-.6 .1"/>
<path d="M148.5 110h.5M148.7 109.5v1.1l.3 .2M168.5 110l-.1 .2 .1 .6M172.1 110h-.3M172.2 110.3h-.3l-.2 .2 .1 .3h.4M174.1 110h.3M174.4 110.8h-.3M182.9 110h.3l.3 .2-.1 .6h-.5M182.9 110v1.2M187.8 109.5h.5l.3 .3-.2 .4h-.6M197.1 110.1l.4-.1 .1 .2M197.1 110v.8"/>
<path d="M197.6 110.2l.2-.2h.3l.1 .8M197.6 110.2v.6M205.8 110.1l.2-.1h.3v.8M205.8 110v.8M207.3 110h-.2l-.2 .2v.6h.4M207.5 110.3l-.6 .1M215.1 110h-.3l-.2 .2v.6h.5M215.2 110.3l-.6 .1M34.2 157h.5M34.4 156.5v1.1l.3 .2M54.2 157l-.1 .2 .1 .5M57.8 157h-.3"/>
<path d="M57.9 157.3h-.3l-.2 .2 .1 .2 .4 .1M59.8 157h.3M60.1 157.7l-.3 .1M68.6 157h.3l.3 .2-.1 .5h-.5M68.6 157v1.2M73.5 156.5h.5l.3 .3-.2 .3-.6 .1M82.8 157.1l.4-.1 .1 .1M82.8 157v.8M83.3 157.1l.2-.1h.3l.1 .8M83.3 157.1v.7M91.5 157.1l.2-.1h.3v.8M91.5 157v.8"/>
<path d="M93 157h-.2l-.2 .1v.6l.4 .1M93.2 157.3l-.6 .1M100.8 157h-.3l-.2 .1v.6h.5M100.9 157.3l-.6 .1M148.5 158.2h.5M148.7 157.8v1.1l.3 .2M168.5 158.3l-.1 .2 .1 .5M172.1 158.2l-.3 .1M172.2 158.6h-.3l-.2 .2 .1 .2 .4 .1M174.1 158.2l.3 .1M174.4 159l-.3 .1M182.9 158.3l.3-.1 .3 .3-.1 .5h-.5"/>
<path d="M182.9 158.2v1.3M187.8 157.8h.5l.3 .3-.2 .3-.6 .1M197.1 158.4l.4-.2 .1 .2M197.1 158.2v.9M197.6 158.4l.2-.2 .3 .1 .1 .8M197.6 158.4v.7M205.8 158.4l.2-.2 .3 .1v.8M205.8 158.2v.9M207.3 158.2h-.2l-.2 .2v.6l.4 .1M207.5 158.5l-.6 .2M215.1 158.3l-.3-.1-.2 .2v.6h.5M215.2 158.5l-.6 .2"/>
</g>
<g fill="none" stroke="#009600" stroke-width=".18">
<path d="M151.1 39.4h49.6M175.3 39.4v5.1h-3.9M188 39.4v11.4h12.7M38.1 40.6h49.5M62.2 40.6v5.1h-3.8M74.9 40.6v11.5h12.7M38.1 88.9h49.5M62.2 88.9v5.1h-3.8M74.9 88.9v11.4h12.7M151.1 88.9h49.6M175.3 88.9v5.1h-3.9M188 88.9v11.4h12.7"/>
<path d="M36.8 135.9h49.6M61 135.9v5.1h-3.9M73.7 135.9v11.4h12.7M151.1 137.2h49.6M175.3 137.2v5h-3.9M188 137.2v11.4h12.7"/>
</g>
<g fill="#009600" stroke="#009600" stroke-width=".18">
<circle cx="61" cy="135.9" r=".46"/>
<circle cx="73.7" cy="135.9" r=".46"/>
<circle cx="188" cy="39.4" r=".46"/>
<circle cx="175.3" cy="39.4" r=".46"/>
<circle cx="188" cy="88.9" r=".46"/>
<circle cx="175.3" cy="88.9" r=".46"/>
<circle cx="188" cy="137.2" r=".46"/>
<circle cx="175.3" cy="137.2" r=".46"/>
<circle cx="62.2" cy="88.9" r=".46"/>
<circle cx="74.9" cy="88.9" r=".46"/>
<circle cx="74.9" cy="40.6" r=".46"/>
<circle cx="62.2" cy="40.6" r=".46"/>
</g>
<text font-size="2.8" fill="#840000" x="178" y="190.9">Title:</text>
<g font-size="2.1" fill="#840000">
<text x="178" y="184">Sheet:</text>
<text x="186.2" y="184">/Communication</text>
<text x="206.3" y="184">&amp;</text>
<text x="209.5" y="184">pheripherals/temperature_module/</text>
<text x="178" y="186.7">File:</text>
<text x="184.1" y="186.7">temperature_module.kicad_sch</text>
<text x="178" y="196.9">KiCad</text>
<text x="178" y="194.1">Size:</text>
<text x="184.7" y="194.1">A4</text>
<text x="185.7" y="196.9">E.D.A.</text>
<text x="193.3" y="196.9">8.0.7</text>
<text x="200" y="194.1">Date:</text>
<text x="263" y="194.3">Rev:</text>
<text x="263" y="196.9">Id:</text>
<text x="267.1" y="196.9">7/11</text>
</g>
<g font-size="1.8" fill="#840000">
<text x="35" y="11.9">1</text>
<text x="85" y="11.9">2</text>
<text x="135" y="11.9">3</text>
<text x="185" y="11.9">4</text>
<text x="235" y="11.9">5</text>
<text x="285" y="11.9">6</text>
<text x="10.3" y="35.9">A</text>
<text x="285.3" y="35.9">A</text>
<text x="144.4" y="38.2" transform="rotate(-90 144.4 38.2)">V_{DD}</text>
<text x="48.4" y="46.7">1_Wire_U</text>
<text x="161.4" y="45.4">1_Wire_U</text>
<text x="10.3" y="85.9">B</text>
<text x="31.3" y="87.7" transform="rotate(-90 31.3 87.7)">V_{DD}</text>
<text x="285.3" y="85.9">B</text>
<text x="48.4" y="94.9">1_Wire_U</text>
<text x="161.4" y="94.9">1_Wire_U</text>
<text x="10.3" y="135.9">C</text>
<text x="30.1" y="134.7" transform="rotate(-90 30.1 134.7)">V_{DD}</text>
<text x="144.4" y="136" transform="rotate(-90 144.4 136)">V_{DD}</text>
<text x="285.3" y="135.9">C</text>
<text x="47.1" y="141.9">1_Wire_U</text>
<text x="161.4" y="143.2">1_Wire_U</text>
<text x="10.3" y="185.9">D</text>
<text x="285.3" y="185.9">D</text>
<text x="35" y="199.9">1</text>
<text x="85" y="199.9">2</text>
<text x="135" y="199.9">3</text>
<text x="185" y="199.9">4</text>
<text x="235" y="199.9">5</text>
<text x="285" y="199.9">6</text>
</g>
<g font-size="1.8" fill="#006464">
<text x="54.2" y="21.2">+3.3V</text>
<text x="65.6" y="21.2">+3.3V</text>
<text x="167.2" y="19.9">+3.3V</text>
<text x="178.7" y="19.9">+3.3V</text>
<text x="27.5" y="28.8">+3.3V</text>
<text x="61" y="28.8">C21</text>
<text x="72.4" y="28.8">C32</text>
<text x="140.6" y="27.5">+3.3V</text>
<text x="174" y="27.5">C34</text>
<text x="185.4" y="27.5">C37</text>
<text x="72.4" y="31.3">10n</text>
<text x="185.4" y="30.1">10n</text>
<text x="192.8" y="35.2">GND</text>
<text x="215.6" y="35.4">J54</text>
<text x="21.4" y="40.2">U8</text>
<text x="31.3" y="39.4" transform="rotate(-90 31.3 39.4)">V_{DD}</text>
<text x="32.2" y="41.5">DQ</text>
<text x="55.1" y="39">GND</text>
<text x="66.5" y="39">GND</text>
<text x="77.9" y="39">+3.3V</text>
<text x="79.7" y="36.4">GND</text>
<text x="95.7" y="39.2">Temperature_module_in</text>
<text x="102.6" y="36.7">J50</text>
<text x="128.4" y="41.5">DS18B20</text>
<text x="133.2" y="39">U10</text>
<text x="145.3" y="40.2">DQ</text>
<text x="168.1" y="37.7">GND</text>
<text x="179.6" y="37.7">GND</text>
<text x="191" y="37.7">+3.3V</text>
<text x="208.7" y="37.9">Temperature_module_in</text>
<text x="15.3" y="42.8">DS18B20</text>
<text x="31.3" y="45.2" transform="rotate(-90 31.3 45.2)">GND</text>
<text x="79.7" y="47.9">GND</text>
<text x="144.4" y="43.9" transform="rotate(-90 144.4 43.9)">GND</text>
<text x="192.8" y="46.6">GND</text>
<text x="215.6" y="46.8">J55</text>
<text x="77.9" y="50.4">+3.3V</text>
<text x="95.1" y="50.6">Temperature_module_out</text>
<text x="102.6" y="48.1">J51</text>
<text x="141.5" y="52.9">GND</text>
<text x="191" y="49.1">+3.3V</text>
<text x="208.1" y="49.4">Temperature_module_out</text>
<text x="28.4" y="54.2">GND</text>
<text x="54.2" y="69.4">+3.3V</text>
<text x="65.6" y="69.4">+3.3V</text>
<text x="167.2" y="69.4">+3.3V</text>
<text x="178.7" y="69.4">+3.3V</text>
<text x="27.5" y="77.1">+3.3V</text>
<text x="61" y="77.1">C24</text>
<text x="72.4" y="77.1">C33</text>
<text x="140.6" y="77.1">+3.3V</text>
<text x="174" y="77.1">C35</text>
<text x="185.4" y="77.1">C38</text>
<text x="72.4" y="79.6">10n</text>
<text x="185.4" y="79.6">10n</text>
<text x="21.4" y="88.5">U9</text>
<text x="32.2" y="89.8">DQ</text>
<text x="55.1" y="87.2">GND</text>
<text x="66.5" y="87.2">GND</text>
<text x="77.9" y="87.2">+3.3V</text>
<text x="79.7" y="84.7">GND</text>
<text x="95.7" y="87.5">Temperature_module_in</text>
<text x="102.6" y="84.9">J52</text>
<text x="133.2" y="88.5">U11</text>
<text x="144.4" y="87.7" transform="rotate(-90 144.4 87.7)">V_{DD}</text>
<text x="145.3" y="89.8">DQ</text>
<text x="168.1" y="87.2">GND</text>
<text x="179.6" y="87.2">GND</text>
<text x="191" y="87.2">+3.3V</text>
<text x="192.8" y="84.7">GND</text>
<text x="208.7" y="87.5">Temperature_module_in</text>
<text x="215.6" y="84.9">J56</text>
<text x="15.3" y="91">DS18B20</text>
<text x="31.3" y="93.5" transform="rotate(-90 31.3 93.5)">GND</text>
<text x="128.4" y="91">DS18B20</text>
<text x="144.4" y="93.5" transform="rotate(-90 144.4 93.5)">GND</text>
<text x="77.9" y="98.7">+3.3V</text>
<text x="79.7" y="96.1">GND</text>
<text x="95.1" y="98.9">Temperature_module_out</text>
<text x="102.6" y="96.4">J53</text>
<text x="191" y="98.7">+3.3V</text>
<text x="192.8" y="96.1">GND</text>
<text x="208.1" y="98.9">Temperature_module_out</text>
<text x="215.6" y="96.4">J57</text>
<text x="28.4" y="102.5">GND</text>
<text x="141.5" y="102.5">GND</text>
<text x="52.9" y="116.4">+3.3V</text>
<text x="64.4" y="116.4">+3.3V</text>
<text x="167.2" y="117.7">+3.3V</text>
<text x="178.7" y="117.7">+3.3V</text>
<text x="26.3" y="124.1">+3.3V</text>
<text x="59.7" y="124.1">C20</text>
<text x="71.1" y="124.1">C31</text>
<text x="140.6" y="125.3">+3.3V</text>
<text x="174" y="125.3">C36</text>
<text x="185.4" y="125.3">C39</text>
<text x="71.1" y="126.6">10n</text>
<text x="78.5" y="131.7">GND</text>
<text x="101.3" y="131.9">J37</text>
<text x="185.4" y="127.9">10n</text>
<text x="20.1" y="135.5">U7</text>
<text x="31" y="136.8">DQ</text>
<text x="53.8" y="134.2">GND</text>
<text x="65.3" y="134.2">GND</text>
<text x="76.7" y="134.2">+3.3V</text>
<text x="94.4" y="134.5">Temperature_module_in</text>
<text x="133.2" y="136.8">U12</text>
<text x="168.1" y="135.5">GND</text>
<text x="179.6" y="135.5">GND</text>
<text x="191" y="135.5">+3.3V</text>
<text x="192.8" y="132.9">GND</text>
<text x="208.7" y="135.7">Temperature_module_in</text>
<text x="215.6" y="133.2">J58</text>
<text x="14.1" y="138">DS18B20</text>
<text x="30.1" y="140.5" transform="rotate(-90 30.1 140.5)">GND</text>
<text x="78.5" y="143.1">GND</text>
<text x="101.3" y="143.4">J38</text>
<text x="128.4" y="139.3">DS18B20</text>
<text x="144.4" y="141.7" transform="rotate(-90 144.4 141.7)">GND</text>
<text x="145.3" y="138">DQ</text>
<text x="27.2" y="149.5">GND</text>
<text x="76.7" y="145.6">+3.3V</text>
<text x="93.8" y="145.9">Temperature_module_out</text>
<text x="191" y="146.9">+3.3V</text>
<text x="192.8" y="144.4">GND</text>
<text x="208.1" y="147.2">Temperature_module_out</text>
<text x="215.6" y="144.6">J59</text>
<text x="141.5" y="150.7">GND</text>
</g>
<g font-size="1.8" fill="#a90000">
<text x="30.2" y="35" transform="rotate(-90 30.2 35)">3</text>
<text x="88.8" y="35.3">3</text>
<text x="143.3" y="33.7" transform="rotate(-90 143.3 33.7)">3</text>
<text x="201.9" y="34">3</text>
<text x="36.1" y="40.4">2</text>
<text x="88.8" y="40.4">1</text>
<text x="88.8" y="37.8">2</text>
<text x="149.2" y="39.1">2</text>
<text x="201.9" y="39.1">1</text>
<text x="201.9" y="36.6">2</text>
<text x="30.2" y="47.7" transform="rotate(-90 30.2 47.7)">1</text>
<text x="88.8" y="46.7">3</text>
<text x="143.3" y="46.4" transform="rotate(-90 143.3 46.4)">1</text>
<text x="201.9" y="45.5">3</text>
<text x="88.8" y="51.8">1</text>
<text x="88.8" y="49.3">2</text>
<text x="201.9" y="50.5">1</text>
<text x="201.9" y="48">2</text>
<text x="30.2" y="83.3" transform="rotate(-90 30.2 83.3)">3</text>
<text x="88.8" y="83.6">3</text>
<text x="143.3" y="83.3" transform="rotate(-90 143.3 83.3)">3</text>
<text x="201.9" y="83.6">3</text>
<text x="36.1" y="88.6">2</text>
<text x="88.8" y="88.6">1</text>
<text x="88.8" y="86.1">2</text>
<text x="149.2" y="88.6">2</text>
<text x="201.9" y="88.6">1</text>
<text x="201.9" y="86.1">2</text>
<text x="30.2" y="96" transform="rotate(-90 30.2 96)">1</text>
<text x="88.8" y="95">3</text>
<text x="143.3" y="96" transform="rotate(-90 143.3 96)">1</text>
<text x="201.9" y="95">3</text>
<text x="88.8" y="100.1">1</text>
<text x="88.8" y="97.5">2</text>
<text x="201.9" y="100.1">1</text>
<text x="201.9" y="97.5">2</text>
<text x="29" y="130.2" transform="rotate(-90 29 130.2)">3</text>
<text x="87.6" y="130.6">3</text>
<text x="143.3" y="131.5" transform="rotate(-90 143.3 131.5)">3</text>
<text x="201.9" y="131.8">3</text>
<text x="34.9" y="135.6">2</text>
<text x="87.6" y="135.6">1</text>
<text x="87.6" y="133.1">2</text>
<text x="149.2" y="136.9">2</text>
<text x="201.9" y="136.9">1</text>
<text x="201.9" y="134.4">2</text>
<text x="29" y="142.9" transform="rotate(-90 29 142.9)">1</text>
<text x="87.6" y="142">3</text>
<text x="201.9" y="143.3">3</text>
<text x="87.6" y="147.1">1</text>
<text x="87.6" y="144.5">2</text>
<text x="143.3" y="144.2" transform="rotate(-90 143.3 144.2)">1</text>
<text x="201.9" y="148.3">1</text>
<text x="201.9" y="145.8">2</text>
</g>
<g font-size="1.8" fill="#0000c2">
<text x="25.2" y="62.8">This</text>
<text x="30.1" y="62.8">circuit</text>
<text x="37.3" y="62.8">must</text>
<text x="43.1" y="62.8">be</text>
<text x="46.5" y="62.8">designed</text>
<text x="56.1" y="62.8">on</text>
<text x="59.5" y="62.8">a</text>
<text x="61.9" y="62.8">different</text>
<text x="71.1" y="62.8">pcb.</text>
<text x="76.2" y="62.8">Probably</text>
<text x="85.7" y="62.8">multiple</text>
<text x="94.6" y="62.8">needed</text>
<text x="102.5" y="62.8">here</text>
<text x="138.2" y="61.6">This</text>
<text x="143.1" y="61.6">circuit</text>
<text x="150.3" y="61.6">must</text>
<text x="156.1" y="61.6">be</text>
<text x="159.5" y="61.6">designed</text>
<text x="169.1" y="61.6">on</text>
<text x="172.6" y="61.6">a</text>
<text x="174.9" y="61.6">different</text>
<text x="184.1" y="61.6">pcb.</text>
<text x="189.3" y="61.6">Probably</text>
<text x="198.7" y="61.6">multiple</text>
<text x="207.6" y="61.6">needed</text>
<text x="215.5" y="61.6">here</text>
<text x="25.2" y="111.1">This</text>
<text x="30.1" y="111.1">circuit</text>
<text x="37.3" y="111.1">must</text>
<text x="43.1" y="111.1">be</text>
<text x="46.5" y="111.1">designed</text>
<text x="56.1" y="111.1">on</text>
<text x="59.5" y="111.1">a</text>
<text x="61.9" y="111.1">different</text>
<text x="71.1" y="111.1">pcb.</text>
<text x="76.2" y="111.1">Probably</text>
<text x="85.7" y="111.1">multiple</text>
<text x="94.6" y="111.1">needed</text>
<text x="102.5" y="111.1">here</text>
<text x="138.2" y="111.1">This</text>
<text x="143.1" y="111.1">circuit</text>
<text x="150.3" y="111.1">must</text>
<text x="156.1" y="111.1">be</text>
<text x="159.5" y="111.1">designed</text>
<text x="169.1" y="111.1">on</text>
<text x="172.6" y="111.1">a</text>
<text x="174.9" y="111.1">different</text>
<text x="184.1" y="111.1">pcb.</text>
<text x="189.3" y="111.1">Probably</text>
<text x="198.7" y="111.1">multiple</text>
<text x="207.6" y="111.1">needed</text>
<text x="215.5" y="111.1">here</text>
<text x="23.9" y="158.1">This</text>
<text x="28.8" y="158.1">circuit</text>
<text x="36" y="158.1">must</text>
<text x="41.8" y="158.1">be</text>
<text x="45.2" y="158.1">designed</text>
<text x="54.8" y="158.1">on</text>
<text x="58.3" y="158.1">a</text>
<text x="60.6" y="158.1">different</text>
<text x="69.8" y="158.1">pcb.</text>
<text x="75" y="158.1">Probably</text>
<text x="84.4" y="158.1">multiple</text>
<text x="93.3" y="158.1">needed</text>
<text x="101.2" y="158.1">here</text>
<text x="138.2" y="159.4">This</text>
<text x="143.1" y="159.4">circuit</text>
<text x="150.3" y="159.4">must</text>
<text x="156.1" y="159.4">be</text>
<text x="159.5" y="159.4">designed</text>
<text x="169.1" y="159.4">on</text>
<text x="172.6" y="159.4">a</text>
<text x="174.9" y="159.4">different</text>
<text x="184.1" y="159.4">pcb.</text>
<text x="189.3" y="159.4">Probably</text>
<text x="198.7" y="159.4">multiple</text>
<text x="207.6" y="159.4">needed</text>
<text x="215.5" y="159.4">here</text>
</g>
</svg>
